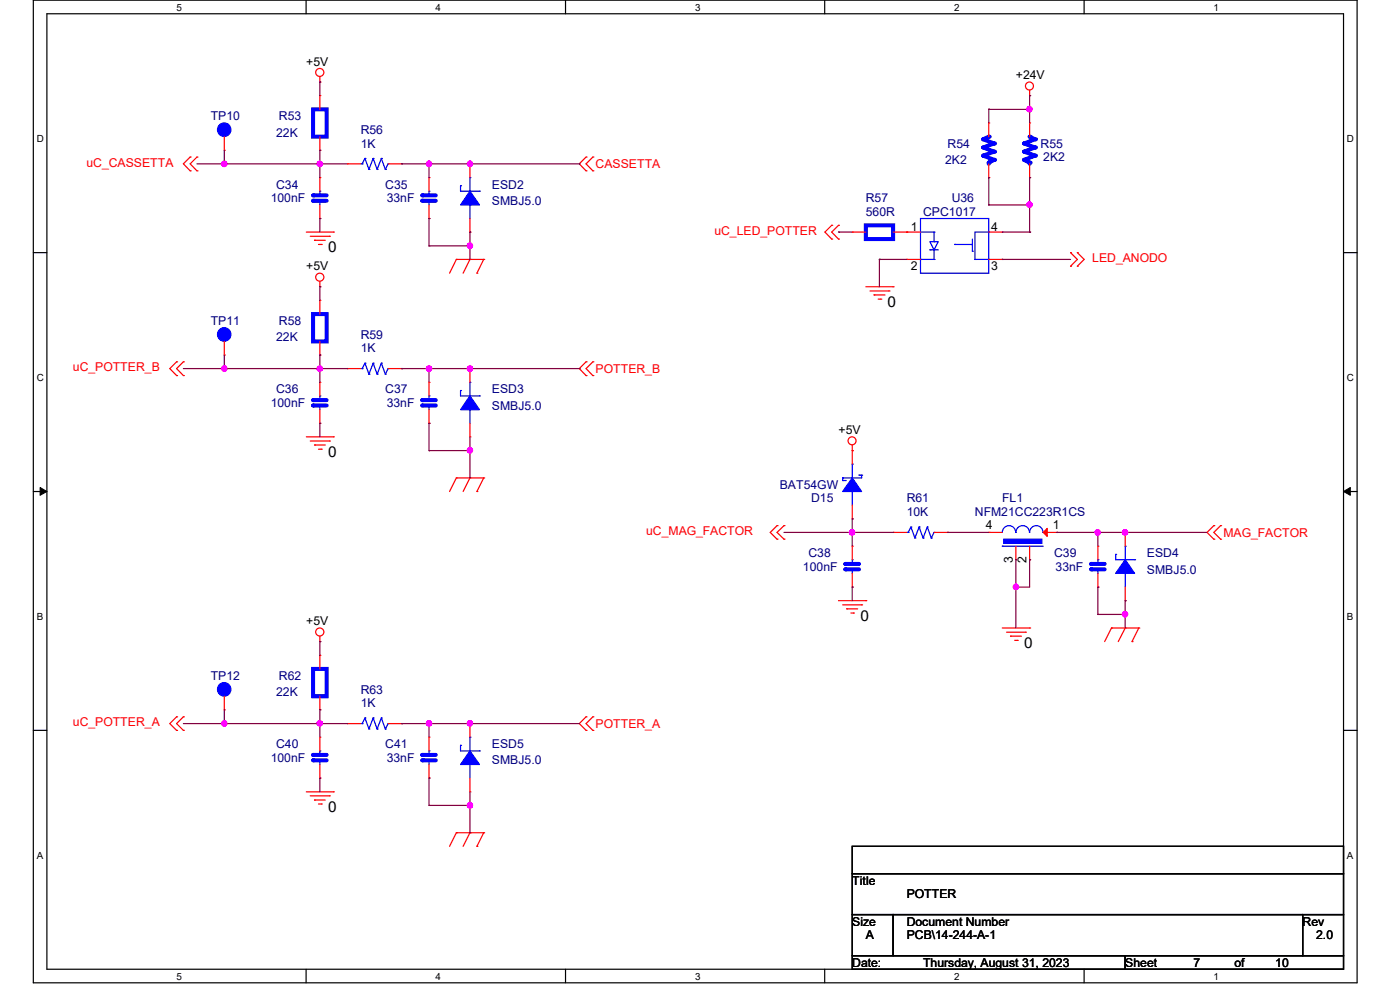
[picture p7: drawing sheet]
<svg xmlns="http://www.w3.org/2000/svg" width="297mm" height="210mm" viewBox="0 0 297 210" stroke-linecap="round" stroke-linejoin="round" font-family="sans-serif">
<path d="M7.1 0h280.8v208.5h-280.8zM9.9 2.9h275.1v202.7h-275.1z" fill="none" stroke="#000" stroke-width=".25"/>
<g fill="#fff">
<path d="M37.4 .3h1.2v2.4h-1.2z"/>
<path d="M37.4 205.9h1.2v2.3h-1.2z"/>
</g>
<path d="M64.9 0v2.9M64.9 205.6v2.9" fill="none" stroke="#000" stroke-width=".25"/>
<g fill="#fff">
<path d="M92.4 .3h1.2v2.4h-1.2z"/>
<path d="M92.4 205.9h1.2v2.3h-1.2z"/>
</g>
<path d="M120 0v2.9M120 205.6v2.9" fill="none" stroke="#000" stroke-width=".25"/>
<g fill="#fff">
<path d="M147.4 .3h1.2v2.4h-1.2z"/>
<path d="M147.4 205.9h1.2v2.3h-1.2z"/>
</g>
<path d="M175 0v2.9M175 205.6v2.9" fill="none" stroke="#000" stroke-width=".25"/>
<g fill="#fff">
<path d="M202.4 .3h1.2v2.4h-1.2z"/>
<path d="M202.4 205.9h1.2v2.3h-1.2z"/>
</g>
<path d="M230 0v2.9M230 205.6v2.9" fill="none" stroke="#000" stroke-width=".25"/>
<g fill="#fff">
<path d="M257.5 .3h1.1v2.4h-1.1z"/>
<path d="M257.5 205.9h1.1v2.3h-1.1z"/>
<path d="M7.8 28.2h1.5v2.4h-1.5z"/>
<path d="M285.7 28.2h1.5v2.4h-1.5z"/>
<path d="M7.8 78.9h1.5v2.3h-1.5z"/>
<path d="M285.7 78.9h1.5v2.3h-1.5z"/>
</g>
<path d="M7.1 53.6h2.8M285 53.6h2.9" fill="none" stroke="#000" stroke-width=".25"/>
<g fill="#fff">
<path d="M7.8 129.6h1.3v2.3h-1.3z"/>
<path d="M285.7 129.6h1.4v2.3h-1.4z"/>
</g>
<path d="M7.1 104.3h2.8M285 104.3h2.9" fill="none" stroke="#000" stroke-width=".25"/>
<path d="M8.5 103.4l1.4 .9-1.4 .8zM285 104.3l1.5-.9v1.7z" fill="#000" stroke="#000" stroke-width=".21"/>
<g fill="#fff">
<path d="M7.8 180.3h1.3v2.3h-1.3z"/>
<path d="M285.7 180.3h1.4v2.3h-1.4z"/>
</g>
<path d="M7.1 154.9h2.8M285 154.9h2.9M180.8 179.5h104.2v5.8h-104.2zM180.8 185.3h104.2v8.7h-104.2zM180.8 194h8.7v8.7h-8.7zM189.5 194h86.9v8.7h-86.9zM276.4 194h8.6v8.7h-8.6zM180.8 202.7h57.9v2.9h-57.9zM238.7 202.7h46.3v2.9h-46.3z" fill="none" stroke="#000" stroke-width=".25"/>
<g fill="none" stroke="#f00" stroke-width=".25">
<path d="M67.9 17.4h.1M67.9 16.3v1.1M218.4 19.1v1.2M40.3 36.2h.1M40.3 33.3h.1M40.3 33.3l-1.4 1.5 1.4 1.4M41.8 36.2h.1M41.8 33.3h.1M41.8 33.3l-1.5 1.5 1.5 1.4M124.3 33.3h.1M124.3 36.2h.1M124.3 33.3l-1.4 1.5 1.4 1.4"/>
<path d="M125.8 36.2h.1M125.8 33.3h.1M125.8 33.3l-1.5 1.5 1.5 1.4M218.4 20.3h.1M65 49.2h5.7M65.8 50.1h4.1M66.7 51h.1M66.7 51h2.3M67.6 51.9h.6M67.9 59.7v1.1M68.2 51.9h.1M69.9 50.1h.1"/>
<path d="M70.7 49.2h.1M96.8 55h.1M96.8 55l-1.4 3M96.8 55h5.8M99.7 55h.1M99.7 55l-1.4 3M101.2 58h.1M102.6 55h.1M102.6 55l-1.4 3M176.4 50.7h.1M176.4 47.8h.1M176.4 47.8l-1.4 1.4 1.4 1.5"/>
<path d="M177.9 50.7h.1M177.9 47.8h.1M177.9 47.8l-1.5 1.4 1.5 1.5M227.1 56.5h.1M227.1 53.6h.1M227.1 53.6l1.5 1.4-1.5 1.5M228.6 56.5h.1M228.6 53.6h.1M228.6 53.6l1.4 1.4-1.4 1.5M37.5 79.7h.1M37.5 76.8h.1M37.5 76.8l-1.5 1.4 1.5 1.5"/>
<path d="M38.9 79.7h.1M38.9 76.8h.1M38.9 76.8l-1.4 1.4 1.4 1.5M67.9 60.8h.1M67.9 63.7h.1M67.9 75.3h.1M67.9 63.7v2.9M67.9 72.4v2.9M124.3 76.8h.1M124.3 79.7h.1M124.3 76.8l-1.4 1.4 1.4 1.5M125.8 79.7h.1"/>
<path d="M125.8 76.8h.1M125.8 76.8l-1.5 1.4 1.5 1.5M183.7 60.8h5.8M184.6 61.7h4M185.4 62.6h.1M185.4 62.6h2.3M186.3 63.5h.6M186.9 63.5h.1M188.6 61.7h.1M189.5 60.8h.1M65 92.7h5.7M65.8 93.6h4.1"/>
<path d="M66.7 94.4h.1M66.7 94.4h2.3M67.6 95.3h.6M68.2 95.3h.1M69.9 93.6h.1M70.7 92.7h.1M180.8 95.6h.1M180.8 94.4v1.2M96.8 101.4h.1M96.8 101.4l-1.4 2.9M96.8 101.4h5.8M99.7 101.4h.1"/>
<path d="M99.7 101.4l-1.4 2.9M101.2 104.3h.1M102.6 101.4h.1M102.6 101.4l-1.4 2.9M164.8 114.4h.1M164.8 111.5h.1M164.8 111.5l-1.4 1.4 1.4 1.5M166.3 114.4h.1M166.3 111.5h.1M166.3 111.5l-1.5 1.4 1.5 1.5M257.5 111.5h.1M257.5 114.4h.1"/>
<path d="M257.5 111.5l-1.4 1.4 1.4 1.5M259 114.4h.1M259 111.5h.1M259 111.5l-1.5 1.4 1.5 1.5M67.9 136.1h.1M67.9 135v1.1M177.9 127.4h5.8M178.8 128.3h4M179.6 129.2h.1M179.6 129.2h2.3M180.5 130h.6M181.1 130h.1"/>
<path d="M182.8 128.3h.1M183.7 127.4h.1M212.6 133.2h5.8M213.5 134.1h4.1M214.4 135h.1M214.4 135h2.3M215.3 135.8h.5M215.8 135.8h.1M217.6 134.1h.1M218.4 133.2h.1M235.8 133.2h.1M235.8 133.2h5.8"/>
<path d="M235.8 133.2l-1.4 2.9M238.7 133.2h.1M238.7 133.2l-1.5 2.9M240.2 136.1h.1M241.6 133.2h.1M241.6 133.2l-1.4 2.9M37.5 154.9h.1M37.5 152.1h.1M37.5 152.1l-1.5 1.4 1.5 1.4M38.9 154.9h.1M38.9 152.1h.1M38.9 152.1l-1.4 1.4 1.4 1.4"/>
<path d="M124.3 152.1h.1M124.3 154.9h.1M124.3 152.1l-1.4 1.4 1.4 1.4M125.8 154.9h.1M125.8 152.1h.1M125.8 152.1l-1.5 1.4 1.5 1.4M65 168h5.7M65.8 168.8h4.1M66.7 169.7h.1M66.7 169.7h2.3M67.6 170.6h.6M68.2 170.6h.1"/>
<path d="M69.9 168.8h.1M70.7 168h.1M96.8 176.7h.1M96.8 176.7l-1.4 2.8M96.8 176.7h5.8M99.7 176.7h.1M99.7 176.7l-1.4 2.8M101.2 179.5h.1M102.6 176.7h.1M102.6 176.7l-1.4 2.8"/>
<circle cx="67.8" cy="15.4" r=".86"/>
<circle cx="218.4" cy="18.2" r=".85"/>
<circle cx="67.8" cy="58.8" r=".86"/>
<circle cx="180.8" cy="93.5" r=".85"/>
<circle cx="67.8" cy="134.1" r=".86"/>
</g>
<path d="M210.9 33.9l-1.1 .6M66.4 66.6h2.9v5.8h-2.9z" fill="none" stroke="#00f" stroke-width=".85"/>
<circle cx="210.9" cy="33.9" r=".42" fill="#00f"/>
<path d="M208.6 33l2.3 .9" fill="none" stroke="#00f" stroke-width=".85"/>
<circle cx="208.6" cy="33" r=".42" fill="#00f"/>
<path d="M210.9 32.2l-2.3 .8" fill="none" stroke="#00f" stroke-width=".85"/>
<circle cx="210.9" cy="32.2" r=".42" fill="#00f"/>
<path d="M208.6 31.3l2.3 .9" fill="none" stroke="#00f" stroke-width=".85"/>
<circle cx="208.6" cy="31.3" r=".42" fill="#00f"/>
<path d="M210.9 30.4l-2.3 .9" fill="none" stroke="#00f" stroke-width=".85"/>
<circle cx="210.9" cy="30.4" r=".42" fill="#00f"/>
<path d="M208.6 29.5l2.3 .9" fill="none" stroke="#00f" stroke-width=".85"/>
<circle cx="208.6" cy="29.5" r=".42" fill="#00f"/>
<path d="M209.8 29l-1.2 .5" fill="none" stroke="#00f" stroke-width=".85"/>
<circle cx="209.8" cy="29" r=".42" fill="#00f"/>
<path d="M209.8 34.5v.3" fill="none" stroke="#00f" stroke-width=".85"/>
<circle cx="209.8" cy="34.5" r=".42" fill="#00f"/>
<path d="M209.8 37.7h.1M209.8 26.1h.1M209.8 26.1v2.9M209.8 34.8v2.9M99.7 153.5h.1M99.7 153.5v2.9M99.7 168h.1M99.7 165.1v2.9" fill="none" stroke="#f00" stroke-width=".25"/>
<path d="M97.7 158.1h.1M97.7 158.1v1.2h4M99.7 156.4h.1M99.7 156.4v2.9M101.7 159.3h.1M99.7 162.2h.1M99.7 162.2v2.9" fill="none" stroke="#00f" stroke-width=".25"/>
<path d="M99.7 159.3l2 2.9h-4z" fill-rule="evenodd" fill="#00f" stroke="#00f" stroke-width=".25"/>
<path d="M217.3 33.9l1.1 .6" fill="none" stroke="#00f" stroke-width=".85"/>
<circle cx="217.3" cy="33.9" r=".42" fill="#00f"/>
<path d="M219.6 33l-2.3 .9" fill="none" stroke="#00f" stroke-width=".85"/>
<circle cx="219.6" cy="33" r=".42" fill="#00f"/>
<path d="M217.3 32.2l2.3 .8" fill="none" stroke="#00f" stroke-width=".85"/>
<circle cx="217.3" cy="32.2" r=".42" fill="#00f"/>
<path d="M219.6 31.3l-2.3 .9" fill="none" stroke="#00f" stroke-width=".85"/>
<circle cx="219.6" cy="31.3" r=".42" fill="#00f"/>
<path d="M217.3 30.4l2.3 .9" fill="none" stroke="#00f" stroke-width=".85"/>
<circle cx="217.3" cy="30.4" r=".42" fill="#00f"/>
<path d="M219.6 29.5l-2.3 .9" fill="none" stroke="#00f" stroke-width=".85"/>
<circle cx="219.6" cy="29.5" r=".42" fill="#00f"/>
<path d="M218.4 29l1.2 .5" fill="none" stroke="#00f" stroke-width=".85"/>
<circle cx="218.4" cy="29" r=".42" fill="#00f"/>
<path d="M218.4 34.5v.3" fill="none" stroke="#00f" stroke-width=".85"/>
<circle cx="218.4" cy="34.5" r=".42" fill="#00f"/>
<g fill="none" stroke="#f00" stroke-width=".25">
<path d="M47.6 31.9h.1M47.6 29v2.9M218.4 37.7h.1M218.4 26.1h.1M218.4 26.1v2.9M218.4 34.8v2.9M99.7 78.2h.1M99.7 78.2v2.9M99.7 92.7h.1M99.7 89.8v2.9M189.5 112.9h.1M189.5 112.9h2.9"/>
<path d="M198.2 112.9h2.8M201 112.9h.1M209.8 112.9h.1M209.8 112.9h2.8M215.5 118.7h.1M215.5 115.9v2.8M218.4 118.7h.1M218.4 115.9v2.8M221.3 112.9h2.9M224.2 112.9h.1M73.7 153.5h.1M73.7 153.5h2.8"/>
<path d="M82.3 153.5h2.9M85.2 153.5h.1"/>
</g>
<g fill="none" stroke="#00f" stroke-width=".25">
<path d="M97.7 82.8h.1M97.7 82.8v1.2h4M99.7 86.9h.1M99.7 81.1h.1M99.7 81.1v2.9M99.7 86.9v2.9M101.7 84h.1M192.4 112.9h.3M192.7 112.9h.1M193.3 111.8h.1M193.3 111.8l-.6 1.1M193.3 111.8l.8 2.3"/>
<path d="M194.1 114.1h.1M195 111.8h.1M195 111.8l-.9 2.3M195 111.8l.8 2.3M195.8 114.1h.1M196.7 111.8h.1M196.7 111.8l-.9 2.3M196.7 111.8l.9 2.3M197.6 114.1h.1M198.2 112.9h.1M198.2 112.9l-.6 1.2M212.6 115.9h.1"/>
<path d="M212.6 115.9h8.7M215.5 112.9a1.42 1.42 0 0 0-1.4-1.4 1.42 1.42 0 0 0-1.5 1.4M218.4 112.9a1.44 1.44 0 0 0-1.4-1.4 1.44 1.44 0 0 0-1.5 1.4M221.3 112.9a1.42 1.42 0 0 0-1.4-1.4 1.42 1.42 0 0 0-1.5 1.4M76.5 153.5h.3M76.8 153.5h.1M77.4 152.3h.1M77.4 152.3l-.6 1.2M77.4 152.3l.9 2.3M78.3 154.6h.1M79.2 152.3h.1M79.2 152.3l-.9 2.3"/>
<path d="M79.2 152.3l.8 2.3M80 154.6h.1M80.9 152.3h.1M80.9 152.3l-.9 2.3M80.9 152.3l.8 2.3M81.7 154.6h.1M82.3 153.5h.1M82.3 153.5l-.6 1.1"/>
</g>
<g fill="#00f" stroke="#00f" stroke-width=".25">
<path d="M212.9 114.4h8.1v.9h-8.1z" fill-rule="evenodd"/>
<path d="M99.7 84l2 2.9h-4z" fill-rule="evenodd"/>
<circle cx="47.5" cy="27.5" r="1.43"/>
</g>
<path d="M221.3 112.9l.9-.8v1.7z" fill="#f00" stroke="#f00" stroke-width=".25"/>
<path d="M89.6 86h2.9" fill="none" stroke="#00f" stroke-width=".85"/>
<circle cx="89.6" cy="86" r=".42" fill="#00f"/>
<path d="M89.6 84.9h2.9" fill="none" stroke="#00f" stroke-width=".85"/>
<circle cx="89.6" cy="84.9" r=".42" fill="#00f"/>
<g fill="none" stroke="#00f" stroke-width=".25">
<path d="M76.5 78.2h.3M76.8 78.2h.1M77.4 77h.1M77.4 77l-.6 1.2M77.4 77l.9 2.4M78.3 79.4h.1M79.2 77h.1M79.2 77l-.9 2.4M79.2 77l.8 2.4M80 79.4h.1M80.9 77h.1M80.9 77l-.9 2.4"/>
<path d="M80.9 77l.8 2.4M81.7 79.4h.1M82.3 78.2h.1M82.3 78.2l-.6 1.2M91 84h.1M91 86h.1M91 84v.9M91 86v.9"/>
</g>
<path d="M180.8 49.2h.1M180.8 49.2h2.9M189.5 49.2h2.9M192.4 49.2h.1M73.7 78.2h.1M73.7 78.2h2.8M82.3 78.2h2.9M85.2 78.2h.1M91 89.8h.1M91 81.1h.1M91 81.1v2.9M91 86.9v2.9" fill="none" stroke="#f00" stroke-width=".25"/>
<path d="M89.6 42.6h2.9M183.7 47.8h5.8v2.9h-5.8z" fill="none" stroke="#00f" stroke-width=".85"/>
<circle cx="89.6" cy="42.6" r=".42" fill="#00f"/>
<path d="M89.6 41.4h2.9" fill="none" stroke="#00f" stroke-width=".85"/>
<circle cx="89.6" cy="41.4" r=".42" fill="#00f"/>
<g fill="none" stroke="#00f" stroke-width=".25">
<path d="M91 40.6h.1M91 42.6h.1M91 40.6v.8M91 42.6v.9M195.3 46.4h14.5v11.6h-14.5zM195.3 55h.1M195.3 55h2.9M195.3 49.2h2.9M197.3 53h.1M197.3 51.3h1.8l-.9 1.7zM197.3 53h1.8M198.2 55h.1"/>
<path d="M198.2 51.3h.1M198.2 49.2h.1M198.2 49.2v2.1M198.2 53v2M202.5 51.9h.1M202.5 51.9h3.8M206.3 53.3h.1M206.3 50.7v2.6M206.8 55h.1M206.8 55h3M209.8 49.2h.1M209.8 55h.1"/>
<path d="M209.8 49.2h-3v5.8"/>
</g>
<path d="M91 37.7h.1M91 37.7v2.9M91 46.4h.1M91 43.5v2.9M192.4 49.2h.1M192.4 55h.1M192.4 49.2h2.9M192.4 55h2.9M209.8 49.2h2.8M209.8 55h2.8M212.6 49.2h.1M212.6 55h.1" fill="none" stroke="#f00" stroke-width=".25"/>
<path d="M66.4 86h2.9" fill="none" stroke="#00f" stroke-width=".85"/>
<circle cx="66.4" cy="86" r=".42" fill="#00f"/>
<path d="M66.4 84.9h2.9" fill="none" stroke="#00f" stroke-width=".85"/>
<circle cx="66.4" cy="84.9" r=".42" fill="#00f"/>
<path d="M67.9 84h.1M67.9 86h.1M67.9 84v.9M67.9 86v.9" fill="none" stroke="#00f" stroke-width=".25"/>
<path d="M67.9 89.8h.1M67.9 81.1h.1M67.9 81.1v2.9M67.9 86.9v2.9" fill="none" stroke="#f00" stroke-width=".25"/>
<path d="M179.3 120.8h2.9" fill="none" stroke="#00f" stroke-width=".85"/>
<circle cx="179.3" cy="120.8" r=".42" fill="#00f"/>
<path d="M179.3 119.6h2.9" fill="none" stroke="#00f" stroke-width=".85"/>
<circle cx="179.3" cy="119.6" r=".42" fill="#00f"/>
<g fill="none" stroke="#00f" stroke-width=".25">
<path d="M180.8 98.5h.1M180.8 98.5v2.9M178.8 101.4h.1M178.8 101.9h.1M178.8 101.4v.5M178.8 101.9h.5M179.3 101.9h.1M180.8 118.7h.1M180.8 104.3h.1M180.8 104.3v2.8M180.8 118.7v.9M182.2 100.8h.1"/>
<path d="M182.2 100.8h.6M182.8 100.8h.1M182.8 100.8v.6h-4M180.8 120.8h.1M180.8 120.8v.8"/>
</g>
<g fill="none" stroke="#f00" stroke-width=".25">
<path d="M67.9 20.3h.1M67.9 31.9h.1M67.9 20.3v2.9M67.9 29v2.9M47.6 75.3h.1M47.6 72.4v2.9M180.8 95.6h.1M180.8 95.6v2.9M180.8 115.9h.1M180.8 110.1h.1M180.8 107.1v3M180.8 115.9v2.8"/>
<path d="M180.8 124.5h.1M180.8 121.6v2.9"/>
</g>
<g fill="#00f" stroke="#00f" stroke-width=".25">
<path d="M180.8 101.4l2 2.9h-4z" fill-rule="evenodd"/>
<circle cx="47.5" cy="70.9" r="1.43"/>
</g>
<path d="M66.4 23.2h2.9v5.8h-2.9zM231.5 120.8h2.9" fill="none" stroke="#00f" stroke-width=".85"/>
<circle cx="231.5" cy="120.8" r=".42" fill="#00f"/>
<path d="M231.5 119.6h2.9" fill="none" stroke="#00f" stroke-width=".85"/>
<circle cx="231.5" cy="119.6" r=".42" fill="#00f"/>
<g fill="none" stroke="#00f" stroke-width=".25">
<path d="M76.5 34.8h.3M76.8 34.8h.1M77.4 33.6h.1M77.4 33.6l-.6 1.2M77.4 33.6l.9 2.3M78.3 35.9h.1M79.2 33.6h.1M79.2 33.6l-.9 2.3M79.2 33.6l.8 2.3M80 35.9h.1M80.9 33.6h.1M80.9 33.6l-.9 2.3"/>
<path d="M80.9 33.6l.8 2.3M81.7 35.9h.1M82.3 34.8h.1M82.3 34.8l-.6 1.1M97.7 39.4h.1M97.7 39.4v1.2h4M99.7 37.7h.1M99.7 37.7v2.9M99.7 43.5h.1M99.7 43.5v2.9M101.7 40.6h.1M232.9 118.7h.1"/>
<path d="M232.9 118.7v.9M236.7 117.6h.1M236.7 117.6v1.1h4M238.7 115.9h.1M238.7 115.9v2.8M240.7 118.7h.1M232.9 120.8h.1M232.9 120.8v.8M238.7 121.6h.1M238.7 121.6v2.9"/>
</g>
<g fill="none" stroke="#f00" stroke-width=".25">
<path d="M73.7 34.8h.1M73.7 34.8h2.8M82.3 34.8h2.9M85.2 34.8h.1M99.7 34.8h.1M99.7 34.8v2.9M99.7 49.2h.1M99.7 46.4v2.8M232.9 115.9h.1M232.9 115.9v2.8M238.7 112.9h.1M238.7 112.9v3"/>
<path d="M232.9 124.5h.1M232.9 121.6v2.9M238.7 127.4h.1M238.7 124.5v2.9M47.6 150.6h.1M47.6 147.7v2.9"/>
</g>
<g fill="#00f" stroke="#00f" stroke-width=".25">
<path d="M99.7 40.6l2 2.9h-4z" fill-rule="evenodd"/>
<path d="M238.7 118.7l2 2.9h-4z" fill-rule="evenodd"/>
<circle cx="47.5" cy="146.2" r="1.43"/>
</g>
<path d="M66.4 161.3h2.9" fill="none" stroke="#00f" stroke-width=".85"/>
<circle cx="66.4" cy="161.3" r=".42" fill="#00f"/>
<path d="M66.4 160.1h2.9" fill="none" stroke="#00f" stroke-width=".85"/>
<circle cx="66.4" cy="160.1" r=".42" fill="#00f"/>
<path d="M67.9 159.3h.1M67.9 159.3v.8M67.9 161.3h.1M67.9 161.3v.9" fill="none" stroke="#00f" stroke-width=".25"/>
<path d="M67.9 156.4h.1M67.9 156.4v2.9M67.9 165.1h.1M67.9 162.2v2.9" fill="none" stroke="#f00" stroke-width=".25"/>
<path d="M66.4 42.6h2.9" fill="none" stroke="#00f" stroke-width=".85"/>
<circle cx="66.4" cy="42.6" r=".42" fill="#00f"/>
<path d="M66.4 41.4h2.9" fill="none" stroke="#00f" stroke-width=".85"/>
<circle cx="66.4" cy="41.4" r=".42" fill="#00f"/>
<path d="M67.9 40.6h.1M67.9 42.6h.1M67.9 40.6v.8M67.9 42.6v.9" fill="none" stroke="#00f" stroke-width=".25"/>
<path d="M67.9 37.7h.1M67.9 37.7v2.9M67.9 46.4h.1M67.9 43.5v2.9" fill="none" stroke="#f00" stroke-width=".25"/>
<path d="M89.6 161.3h2.9" fill="none" stroke="#00f" stroke-width=".85"/>
<circle cx="89.6" cy="161.3" r=".42" fill="#00f"/>
<path d="M89.6 160.1h2.9" fill="none" stroke="#00f" stroke-width=".85"/>
<circle cx="89.6" cy="160.1" r=".42" fill="#00f"/>
<path d="M91 159.3h.1M91 159.3v.8M91 161.3h.1M91 161.3v.9" fill="none" stroke="#00f" stroke-width=".25"/>
<path d="M67.9 139h.1M67.9 139v2.9M67.9 150.6h.1M67.9 147.7v2.9M91 156.4h.1M91 156.4v2.9M91 165.1h.1M91 162.2v2.9" fill="none" stroke="#f00" stroke-width=".25"/>
<path d="M66.4 141.9h2.9v5.8h-2.9z" fill="none" stroke="#00f" stroke-width=".85"/>
<g fill="none" stroke="#800040" stroke-width=".25">
<path d="M67.9 17.4h.1M67.9 17.4v2.9M41.8 34.8h31.9M47.6 34.8h.1M47.6 31.9v2.9M67.9 31.9h.1M67.9 34.8h.1M67.9 31.9v5.8M85.2 34.8h.1M85.2 34.8h37.7M91 34.8h.1M91 34.8v2.9"/>
<path d="M99.7 34.8h.1M122.9 34.8h.1M209.8 37.7h.1M209.8 23.2h.1M209.8 23.2v2.9M209.8 37.7v5.8M209.8 23.2h8.6M218.4 20.3h.1M218.4 37.7h.1M218.4 23.2h.1M218.4 20.3v5.8M218.4 37.7v11.5"/>
<path d="M67.9 46.4h.1M67.9 46.4v2.8M91 52.2h.1M91 46.4h.1M91 46.4v5.8M91 52.2h8.7M99.7 49.2h.1M99.7 52.2h.1M99.7 49.2v5.8M177.9 49.2h.1M177.9 49.2h2.9M186.6 55h.1"/>
<path d="M186.6 55h5.8M186.6 55v5.8M209.8 43.5h.1M209.8 43.5h8.6M212.6 55h.1M212.6 55h14.5M212.6 49.2h5.8M218.4 49.2h.1M38.9 78.2h34.8M47.6 78.2h.1M47.6 75.3v2.9M67.9 60.8h.1"/>
<path d="M67.9 75.3h.1M67.9 78.2h.1M67.9 60.8v2.9M67.9 75.3v5.8M85.2 78.2h.1M85.2 78.2h37.7M91 78.2h.1M91 78.2v2.9M99.7 78.2h.1M122.9 78.2h.1M67.9 89.8h.1M67.9 89.8v2.9"/>
<path d="M91 95.6h.1M91 89.8h.1M91 89.8v5.8M91 95.6h8.7M99.7 95.6h.1M99.7 92.7v8.7M166.3 112.9h23.2M180.8 112.9h.1M180.8 110.1h.1M180.8 110.1v5.8M201 112.9h.1M201 112.9h8.8"/>
<path d="M215.5 118.7h.1M215.5 118.7v14.5M218.4 118.7h.1M218.4 118.7v5.8h-2.9M224.2 112.9h.1M224.2 112.9h31.9M232.9 112.9h.1M232.9 112.9v3M238.7 112.9h.1M67.9 136.1h.1M67.9 136.1v2.9M180.8 124.5h.1"/>
<path d="M180.8 124.5v2.9M215.5 124.5h.1M232.9 130.3h.1M232.9 124.5h.1M232.9 124.5v5.8M232.9 130.3h5.8M238.7 130.3h.1M238.7 127.4h.1M238.7 127.4v5.8M38.9 153.5h34.8M47.6 153.5h.1M47.6 150.6v2.9"/>
<path d="M67.9 150.6h.1M67.9 153.5h.1M67.9 150.6v5.8M85.2 153.5h.1M85.2 153.5h37.7M91 153.5h.1M91 153.5v2.9M99.7 153.5h.1M67.9 165.1h.1M67.9 165.1v2.9M91 170.9h.1M91 165.1h.1"/>
<path d="M91 165.1v5.8M91 170.9h8.7M99.7 176.7h.1M99.7 170.9h.1M99.7 168v8.7"/>
</g>
<g fill="#f0f" stroke="#f0f" stroke-width=".25">
<circle cx="232.9" cy="112.9" r=".56"/>
<circle cx="215.5" cy="124.5" r=".56"/>
<circle cx="67.8" cy="34.8" r=".56"/>
<circle cx="91" cy="34.8" r=".56"/>
<circle cx="99.7" cy="52.1" r=".56"/>
<circle cx="47.6" cy="34.8" r=".56"/>
<circle cx="47.6" cy="78.2" r=".56"/>
<circle cx="67.8" cy="78.2" r=".56"/>
<circle cx="91" cy="78.2" r=".56"/>
<circle cx="47.6" cy="153.5" r=".56"/>
<circle cx="67.8" cy="153.5" r=".56"/>
<circle cx="91" cy="153.5" r=".56"/>
<circle cx="99.7" cy="170.9" r=".56"/>
<circle cx="238.7" cy="130.3" r=".56"/>
<circle cx="180.8" cy="112.9" r=".56"/>
<circle cx="218.4" cy="23.2" r=".56"/>
<circle cx="218.4" cy="43.4" r=".56"/>
<circle cx="99.7" cy="34.8" r=".56"/>
<circle cx="99.7" cy="78.2" r=".56"/>
<circle cx="99.7" cy="95.5" r=".56"/>
<circle cx="99.7" cy="153.5" r=".56"/>
<circle cx="238.7" cy="112.9" r=".56"/>
</g>
<g font-size="3.2">
<text x="69.6" y="53.6">0</text>
<text x="188.3" y="65.1">0</text>
<text x="69.6" y="97">0</text>
<text x="182.5" y="131.7">0</text>
<text x="217.3" y="137.5">0</text>
<text x="69.6" y="172.3">0</text>
</g>
<g font-size="2.6">
<text x="65" y="13.9">+5V</text>
<text x="215.5" y="16.8">+24V</text>
<text x="193.3" y="49">1</text>
<text x="210.3" y="49">4</text>
<text x="65" y="57.4">+5V</text>
<text x="193.3" y="57.4">2</text>
<text x="210.3" y="57.4">3</text>
<text x="177.9" y="92.1">+5V</text>
<text x="209.2" y="112.3">4</text>
<text x="223.3" y="112.3">1</text>
<text x="214.9" y="119.3" transform="rotate(-90 214.9 119.3)">3</text>
<text x="217.8" y="119.3" transform="rotate(-90 217.8 119.3)">2</text>
<text x="65" y="132.7">+5V</text>
<text x="180.8" y="187.7">Title</text>
<text x="192.4" y="190.6">POTTER</text>
<text x="180.8" y="196.3">Size</text>
<text x="192.4" y="196.3">Document Number</text>
<text x="276.4" y="196.3">Rev</text>
<text x="183.7" y="199.3">A</text>
<text x="192.4" y="199.3">PCB\14-244-A-1</text>
<text x="279.2" y="199.3">2.0</text>
<text x="180.8" y="205.1">Date:</text>
<text x="195.8" y="205.1">Thursday, August 31, 2023</text>
<text x="238.7" y="205.1">Sheet</text>
<text x="253.2" y="205.1">7</text>
<text x="261.9" y="205.1">of</text>
<text x="270.5" y="205.1">10</text>
</g>
<g font-size="2.6" fill="#000080">
<text x="44.7" y="25.5">TP10</text>
<text x="58.6" y="29">22K</text>
<text x="59.2" y="25.5">R53</text>
<text x="76.5" y="28.4">R56</text>
<text x="76.5" y="31.3">1K</text>
<text x="200.5" y="34.8">2K2</text>
<text x="201" y="31.3">R54</text>
<text x="220.8" y="31.3">R55</text>
<text x="221.3" y="34.2">2K2</text>
<text x="58.6" y="40">C34</text>
<text x="81.7" y="40">C35</text>
<text x="104.4" y="40">ESD2</text>
<text x="57.4" y="42.9">100nF</text>
<text x="82" y="42.9">33nF</text>
<text x="104.4" y="43.5">SMBJ5.0</text>
<text x="183.7" y="42.9">R57</text>
<text x="183.7" y="45.8">560R</text>
<text x="195.8" y="45.8">CPC1017</text>
<text x="201.9" y="42.9">U36</text>
<text x="44.7" y="69">TP11</text>
<text x="59.2" y="69">R58</text>
<text x="76.5" y="71.8">R59</text>
<text x="58.6" y="72.4">22K</text>
<text x="76.5" y="74.8">1K</text>
<text x="58.6" y="83.4">C36</text>
<text x="81.7" y="83.4">C37</text>
<text x="104.4" y="83.4">ESD3</text>
<text x="57.4" y="86.3">100nF</text>
<text x="82" y="86.3">33nF</text>
<text x="104.4" y="86.9">SMBJ5.0</text>
<text x="165.4" y="103.7">BAT54GW</text>
<text x="172.1" y="106.6">D15</text>
<text x="192.4" y="106.6">R61</text>
<text x="212.6" y="106.6">FL1</text>
<text x="192.4" y="109.5">10K</text>
<text x="206.8" y="109.5">NFM21CC223R1CS</text>
<text x="171.5" y="118.2">C38</text>
<text x="223.6" y="118.2">C39</text>
<text x="243.3" y="118.2">ESD4</text>
<text x="170.3" y="121.1">100nF</text>
<text x="223.9" y="121.1">33nF</text>
<text x="243.3" y="121.7">SMBJ5.0</text>
<text x="44.7" y="144.2">TP12</text>
<text x="58.6" y="147.7">22K</text>
<text x="59.2" y="144.2">R62</text>
<text x="76.5" y="147.1">R63</text>
<text x="76.5" y="150">1K</text>
<text x="57.4" y="161.6">100nF</text>
<text x="58.6" y="158.7">C40</text>
<text x="81.7" y="158.7">C41</text>
<text x="82" y="161.6">33nF</text>
<text x="104.4" y="158.7">ESD5</text>
<text x="104.4" y="162.2">SMBJ5.0</text>
</g>
<g font-size="2.6" fill="#f00">
<text x="18.3" y="35.3">uC_CASSETTA</text>
<text x="126.4" y="35.6">CASSETTA</text>
<text x="151.6" y="49.8">uC_LED_POTTER</text>
<text x="231.7" y="55.6">LED_ANODO</text>
<text x="15.5" y="78.8">uC_POTTER_B</text>
<text x="126.4" y="79.1">POTTER_B</text>
<text x="137.1" y="113.5">uC_MAG_FACTOR</text>
<text x="259.5" y="113.8">MAG_FACTOR</text>
<text x="15.5" y="154.1">uC_POTTER_A</text>
<text x="126.4" y="154.4">POTTER_A</text>
</g>
<g font-size="2.1">
<text x="37.4" y="2.2">5</text>
<text x="92.4" y="2.2">4</text>
<text x="147.4" y="2.2">3</text>
<text x="202.4" y="2.2">2</text>
<text x="257.5" y="2.2">1</text>
<text x="7.8" y="30.1">D</text>
<text x="285.8" y="30.1">D</text>
<text x="7.8" y="80.8">C</text>
<text x="285.8" y="80.8">C</text>
<text x="7.8" y="131.5">B</text>
<text x="285.8" y="131.5">B</text>
<text x="7.8" y="182.2">A</text>
<text x="285.8" y="182.2">A</text>
<text x="37.4" y="207.8">5</text>
<text x="92.4" y="207.8">4</text>
<text x="147.4" y="207.8">3</text>
<text x="202.4" y="207.8">2</text>
<text x="257.5" y="207.8">1</text>
</g>
</svg>
